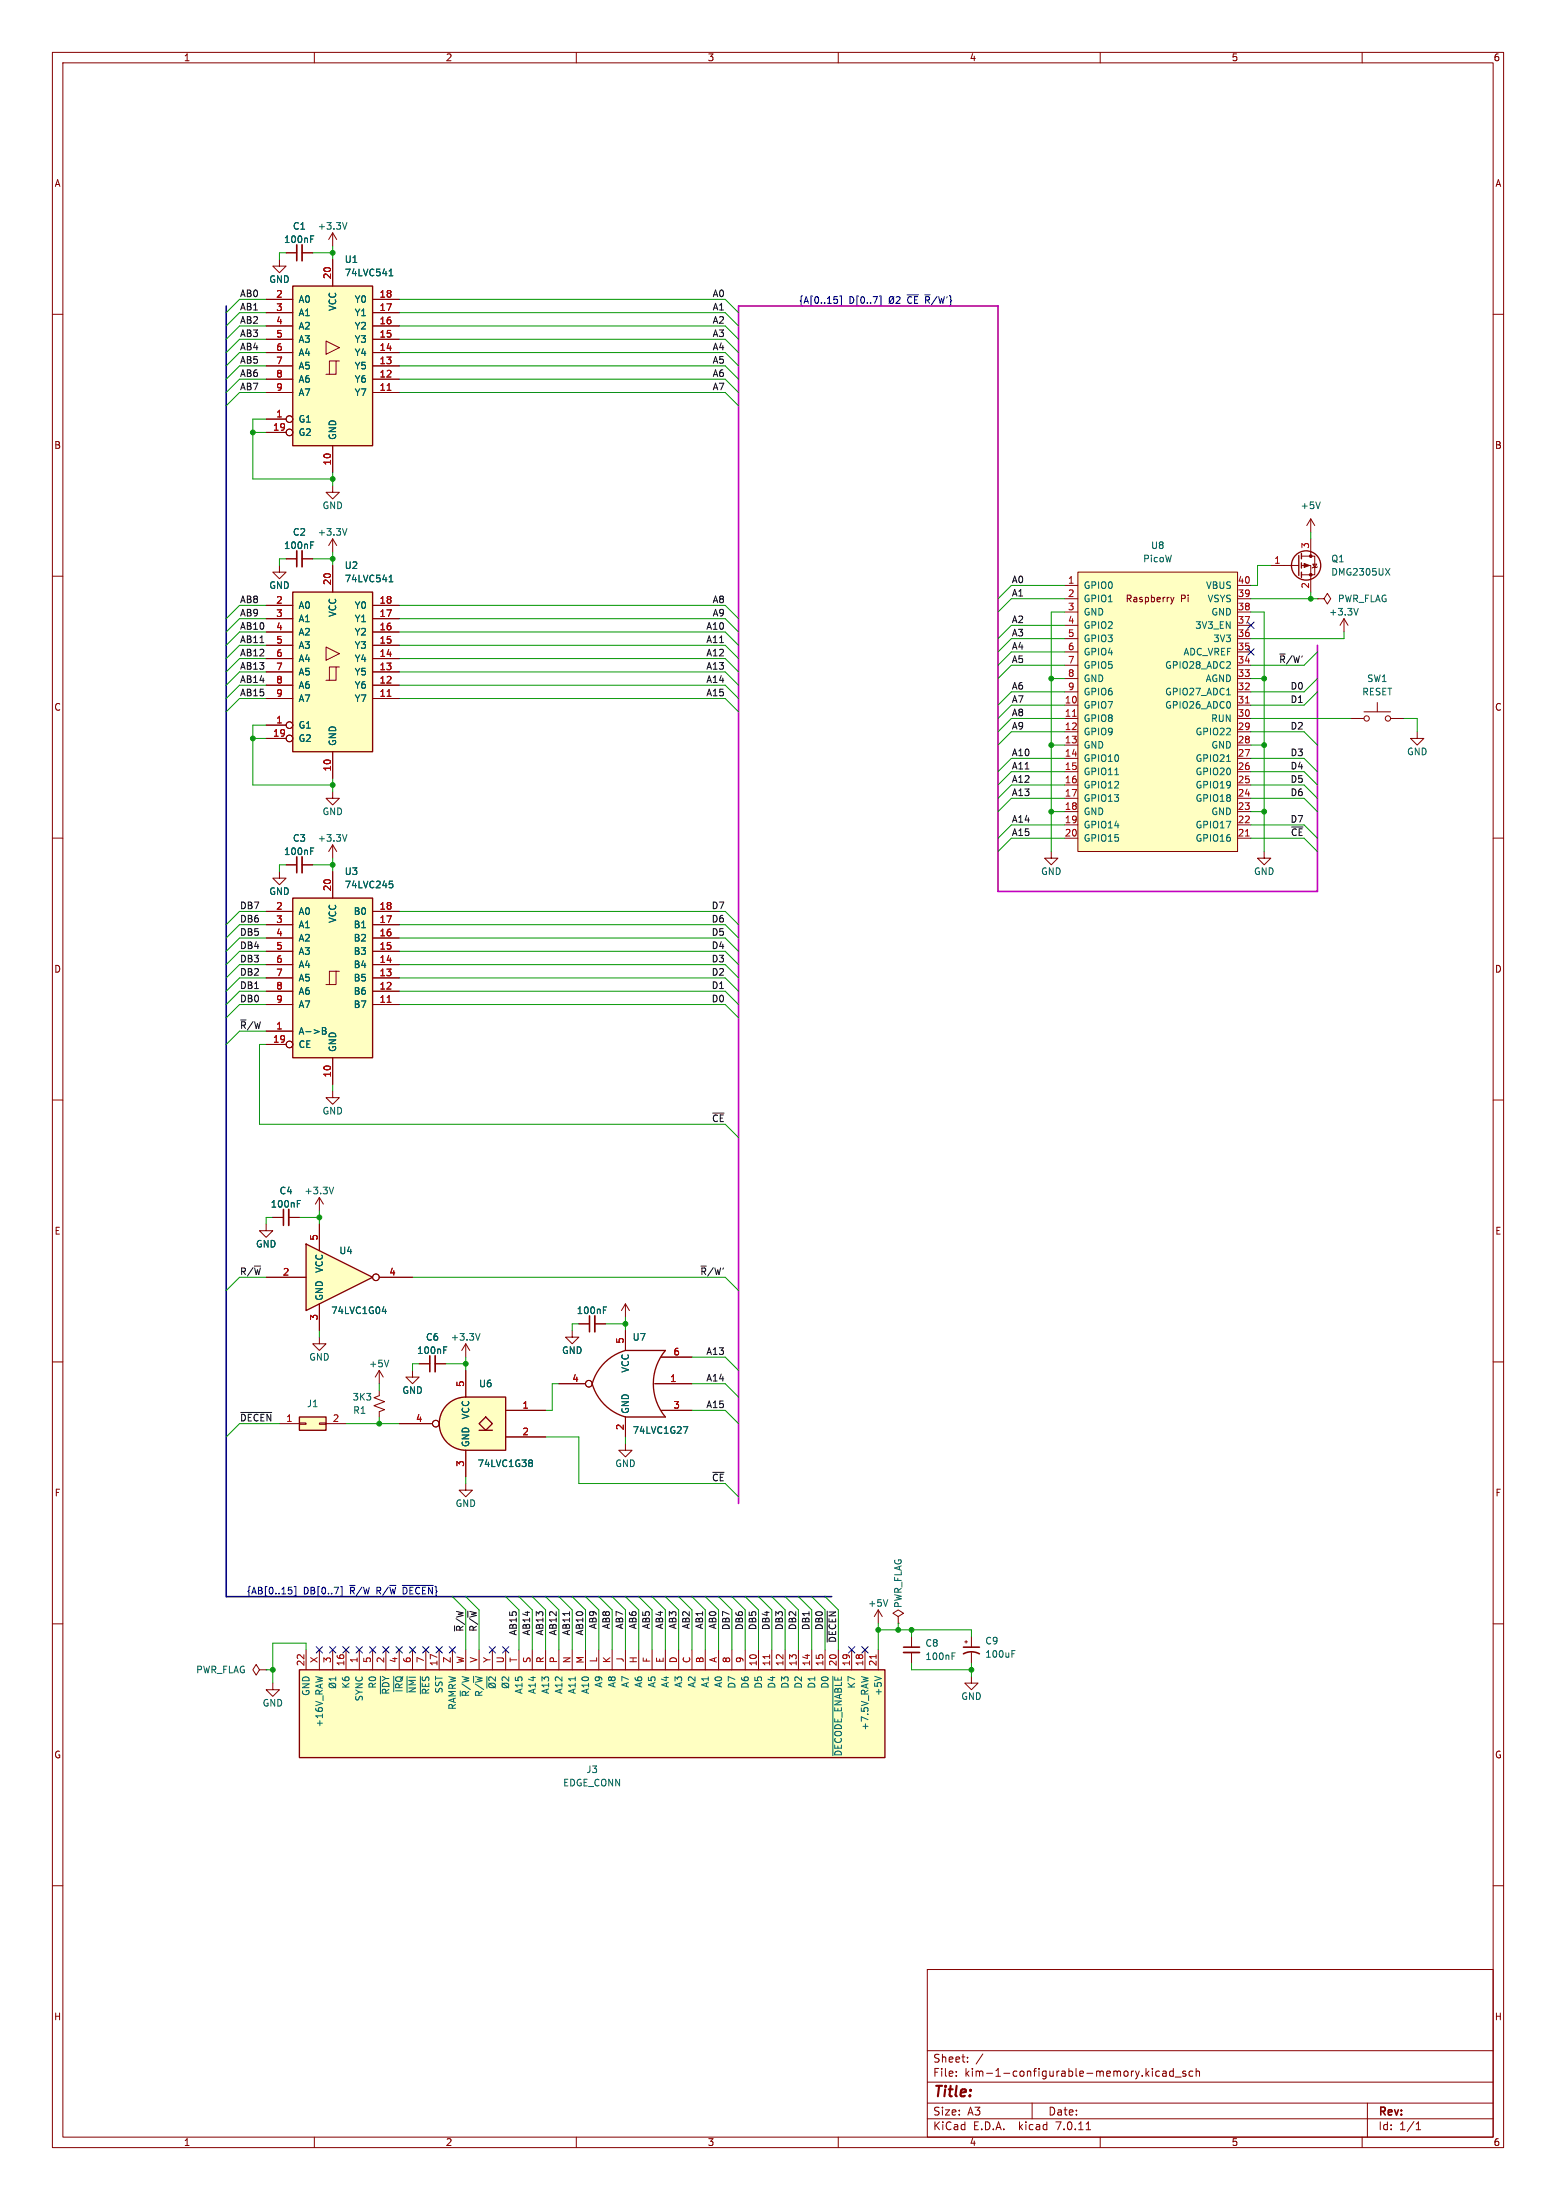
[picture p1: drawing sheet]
<svg xmlns="http://www.w3.org/2000/svg" width="297mm" height="420mm" viewBox="0 0 297 420" stroke-linecap="round" stroke-linejoin="round" font-family="sans-serif">
<g fill="none" stroke="#840000" stroke-width=".19">
<path d="M10 10h277v400h-277zM12 12h273v396h-273zM60 10v2M110 10v2M160 10v2M210 10v2M260 10v2M10 60h2M285 60h2M10 110h2M251.5 114.3h1.2l.7-1 .6 1-.6 1-.7-1M251.5 114.3h.1"/>
<path d="M285 110h2M10 160h2M285 160h2M10 210h2M285 210h2M10 260h2M285 260h2M10 310h2M49.5 318.8l-.6-1-.6 1 .6 1 .6-1h1.3M50.8 318.8h.1M285 310h2M52.1 321.3v1.3h1.2l-1.2 1.3-1.3-1.3h1.3"/>
<path d="M10 360h2M177 376h108v32h-108zM285 360h2M177 397.5h108M177 391.5h108M182.5 396.2v.2M182.5 395.4v.2M184.7 393.5v.2M184.7 392.7v.2M187.6 392.1l-1.3 1.9M220 394.9v.1M221.3 395.4h-.4l-.3 .3 .1 .6h.6"/>
<path d="M222 395.4h.5l.1 1M222.6 395.7l-.5 .1a.29 .29 0 0 0-.2 .3 .29 .29 0 0 0 .2 .3l.5-.1M224 395.4h-.5l-.3 .3 .2 .6h.6M224 394.9v1.5M224.3 396.5h1.2M226.3 395.4h-.3l-.3 .2 .1 .2 .5 .1v.4h-.6M227.7 395.4h-.5l-.2 .3 .1 .6h.6M228.3 395.5l.2-.1h.4l.1 1M228.3 394.9v1.5M60 408v2M110 408v2M160 408v2"/>
<path d="M177 404.5h108M177 401.5h108M197 401.5v3M207.3 406.6h.9M210 408v2M260 408v2M261 401.5v6.5M270.3 406.6h.9M270.3 405.5l.4-.4v1.5"/>
</g>
<path d="M58.4 237.5l12.7 6.3-12.7 6.4z" fill="#ffffc2"/>
<g fill="none" stroke="#840000" stroke-width=".25">
<path d="M55.9 113h15.2v30.5h-15.2zM247.9 106v3.9M248.4 105.7v1M248.4 107.4v1.1M248.4 109.2v1M58.4 237.5l12.7 6.3-12.7 6.4zM115.5 260.1l1.9-1.5 2-.8h7.6a9.9 9.9 0 0 0 0 12.7h-7.6a9.2 9.2 0 0 1-6.4-6.3l1-2.3z"/>
<circle cx="249.3" cy="107.9" r="2.79"/>
</g>
<g fill="none" stroke="#840000" stroke-width=".19">
<path d="M50.8 118.1h5.1M50.8 115.6h5.1M63.5 108v5M71.1 118.1h5.1M71.1 115.6h5.1M203.2 111.8h2.5M203.2 114.3h2.5M203.2 116.8h2.5M203.2 119.4h2.5M205.7 109.2h30.5v53.4h-30.5zM223.5 114l.3 .9M223.8 114.9l-.3 .4"/>
<path d="M224.1 114l-.3 .9M236.2 111.8h2.6M236.2 114.3h2.6M236.2 116.8h2.6M236.2 119.4h2.6M242.6 108h5.3M248.4 108h1.8v5M248.4 106.2h2.6v3.5h-2.6M250.2 102.9v3.3M250.6 107.7h.7l-.3 .6zM251.5 108.2l-1.1 .3M256.5 118.1l-.7 1.3"/>
<path d="M256.5 118.1v2.6M256.5 118.1l.8 1.3M50.8 138.4h3.8M50.8 133.4h5.1M50.8 130.8h5.1M50.8 128.3h5.1M50.8 125.7h5.1M50.8 123.2h5.1M50.8 120.7h5.1M62.2 123.5l2.6 1.3-2.6 1.3zM64.1 127.3h-1.2v2.6M64.8 127.3h-.7v2.6h-1.9"/>
<path d="M71.1 133.4h5.1M71.1 130.8h5.1M71.1 128.3h5.1M71.1 125.7h5.1M71.1 123.2h5.1M71.1 120.7h5.1M203.2 137.2h2.5M203.2 134.6h2.5M203.2 139.7h2.5M203.2 132.1h2.5M203.2 129.5h2.5M203.2 127h2.5"/>
<path d="M203.2 124.5h2.5M203.2 121.9h2.5M236.2 137.2h2.6M236.2 134.6h2.6M236.2 139.7h2.6M236.2 132.1h2.6M236.2 129.5h2.6M236.2 127h2.6M236.2 124.5h2.6M236.2 121.9h2.6M257.8 137.2h2.5M260.3 135.9h5.1"/>
<path d="M262.9 134.1v1.8M265.4 137.2h2.6M270.5 139.7v1.3h1.3l-1.3 1.2-1.3-1.2h1.3M50.8 141h3.8M63.5 143.5v5.1M203.2 142.2h2.5M203.2 144.8h2.5M203.2 147.3h2.5M203.2 149.9h2.5M203.2 152.4h2.5M203.2 154.9h2.5M203.2 157.5h2.5"/>
<path d="M236.2 142.2h2.6M236.2 144.8h2.6M236.2 147.3h2.6M236.2 149.9h2.6M236.2 152.4h2.6M236.2 154.9h2.6M236.2 157.5h2.6M200.7 162.6v1.2h1.2l-1.2 1.3-1.3-1.3h1.3M203.2 160h2.5M236.2 160h2.6M241.3 162.6v1.2h1.3l-1.3 1.3-1.3-1.3h1.3M63.5 208.3v1.3h1.3l-1.3 1.2-1.3-1.2h1.3"/>
<path d="M50.8 233.7v1.3h1.3l-1.3 1.2-1.3-1.2h1.3M52.1 232.4h2M55.1 232.4h2M61 228.6v2.5M61 233.7v5.1M61 228.6l-.8 1.3M61 228.6l.7 1.3M50.8 243.8h7.6M61 248.9v5.1M72.4 243.8h6.3M88.9 256.5l-.8 1.3M88.9 256.5v2.6"/>
<path d="M88.9 256.5l.8 1.3M109.2 254v1.3h1.3l-1.3 1.2-1.3-1.2h1.3M110.5 252.7h2M113.5 252.7h2.1M119.4 248.9l-.8 1.3M119.4 248.9v2.6M119.4 254v3.8M119.4 248.9l.7 1.3M126.2 259.1h5.9M80 260.4h2M83.1 260.4h2M106.7 264.2h5.1"/>
<path d="M119.4 270.5v3.8M125 264.2h7.1M126.2 269.2h5.9M167.6 307.3l-.7 1.3M167.6 307.3v2.6M167.6 307.3l.8 1.3M171.4 308.6l1.1-.6-1.1-.7-1 .7 1 .6v1.3M171.4 309.9h.1M174 312.4v2.1M174 315.5v2"/>
<circle cx="55.2" cy="138.4" r=".63"/>
<circle cx="260.9" cy="137.2" r=".51"/>
<circle cx="264.9" cy="137.2" r=".51"/>
<circle cx="55.2" cy="141" r=".63"/>
<circle cx="71.8" cy="243.8" r=".63"/>
<circle cx="112.4" cy="264.2" r=".63"/>
</g>
<g fill="none" stroke="#006464" stroke-width=".19">
<path d="M74.3 111.1h.7M74.3 110.2l.3-.4v1.3M259.3 116.1l-.5 1.3M264.5 108.5l.8 1.3M265.3 108.5l-.8 1.3M234.1 132.7h.8M212.8 147.9h.7M234.1 145.4h.8M56.8 229.8h.4M56.8 229.2h.6M63.7 226.6l-.4 1.3M73 250.3h.8"/>
<path d="M73.6 249.9v.9M84.7 257.7h.4M84.7 257.1h.6M91.6 254.6l-.4 1.2M115.2 250.1h.4M115.2 249.5h.6M130.4 272.4h.9l-.6 1.2M169.5 305.4l-.5 1.2M181.7 316.2h.4M181.7 315.5h.6"/>
</g>
<g fill="#840000" stroke="#840000" stroke-width=".19">
<path d="M248.9 107.6l1 .4-1 .3z"/>
<circle cx="250.2" cy="109.7" r=".25"/>
<circle cx="250.2" cy="106.2" r=".25"/>
</g>
<path d="M55.1 230.9v3M83.1 258.8v3.1M113.5 251.2v3.1M172.5 315.5h3" fill="none" stroke="#840000" stroke-width=".33"/>
<path d="M54.1 230.9v3M82 258.8v3.1M112.5 251.2v3.1M172.5 314.5h3" fill="none" stroke="#840000" stroke-width=".3"/>
<g fill="#ffffc2" stroke="#ffffc2" stroke-width=".19">
<path d="M205.7 109.2h30.5v53.4h-30.5z"/>
<path d="M55.9 113h15.2v30.5h-15.2z"/>
<path d="M85.3 268.2a5.1 5.1 0 0 1 3.6-1.5v10.2a5.1 5.1 0 0 1-4.7-3.2 5.1 5.1 0 0 1 1.1-5.5z"/>
</g>
<path d="M73.9 132.9h.7M204.7 136.7h.7M237.7 134.2h.8M237.7 159.6h.8" fill="none" stroke="#a90000" stroke-width=".19"/>
<path d="M119.4 257.8h7.6M91.4 273.1h2.6M119.4 270.5h7.6" fill="none" stroke="#ffffc2" stroke-width=".19"/>
<g fill="#ffffc2">
<path d="M88.9 266.7h7.6v10.2h-7.6z"/>
<path d="M92.7 270.5l1.3 1.3-1.3 1.3-1.3-1.3z"/>
</g>
<path d="M55.9 54.6h15.2v30.5h-15.2zM55.9 171.5h15.2v30.4h-15.2zM57.1 270.5h5.1v2.6h-5.1zM85.3 268.2a5.1 5.1 0 0 1 3.6-1.5h7.6v10.2h-7.6a5.1 5.1 0 0 1-4.7-3.2 5.1 5.1 0 0 1 1.1-5.5zM91.4 273.1h2.6M92.7 270.5l1.3 1.3-1.3 1.3-1.3-1.3zM57.1 318.8h111.8v16.7h-111.8z" fill="none" stroke="#840000" stroke-width=".25"/>
<g fill="none" stroke="#840000" stroke-width=".19">
<path d="M50.8 59.7h5.1M50.8 57.2h5.1M53.3 49.5v1.3h1.3l-1.3 1.3-1.2-1.3h1.2M54.6 48.3h2M57.7 48.3h2M63.5 44.5v2.5M63.5 49.5v5.1M63.5 44.5l-.8 1.2M63.5 44.5l.8 1.2M71.1 59.7h5.1M71.1 57.2h5.1M50.8 74.9h5.1"/>
<path d="M50.8 72.4h5.1M50.8 69.9h5.1M50.8 67.3h5.1M50.8 64.8h5.1M50.8 62.2h5.1M62.2 65.1l2.6 1.3-2.6 1.2zM64.1 68.9h-1.2v2.6M64.8 68.9h-.7v2.6h-1.9M71.1 74.9h5.1M71.1 72.4h5.1M71.1 69.9h5.1M71.1 67.3h5.1"/>
<path d="M71.1 64.8h5.1M71.1 62.2h5.1M50.8 80h3.8M50.8 82.6h3.8M63.5 92.7v1.3h1.3l-1.3 1.3-1.3-1.3h1.3M63.5 85.1v5.1M250.2 99.1l-.8 1.2M250.2 99.1v2.5M250.2 99.1l.8 1.2M50.8 118.1h5.1M50.8 115.6h5.1M53.3 108v1.2h1.3l-1.3 1.3-1.2-1.3h1.2"/>
<path d="M54.6 106.7h2M57.7 106.7h2M63.5 102.9l-.8 1.2M63.5 102.9v2.5M63.5 108v5M63.5 102.9l.8 1.2M71.1 118.1h5.1M71.1 115.6h5.1M50.8 138.4h3.8M50.8 133.4h5.1M50.8 130.8h5.1M50.8 128.3h5.1"/>
<path d="M50.8 125.7h5.1M50.8 123.2h5.1M50.8 120.7h5.1M71.1 133.4h5.1M71.1 130.8h5.1M71.1 128.3h5.1M71.1 125.7h5.1M71.1 123.2h5.1M71.1 120.7h5.1M50.8 141h3.8M63.5 151.1v1.3h1.3l-1.3 1.3-1.3-1.3h1.3M63.5 143.5v5.1"/>
<path d="M50.8 179.1h5.1M50.8 176.5h5.1M50.8 174h5.1M53.3 166.4v1.2h1.3l-1.3 1.3-1.2-1.3h1.2M54.6 165.1h2M57.7 165.1h2M63.5 161.3v2.5M63.5 166.4v5.1M63.5 161.3l-.8 1.3M63.5 161.3l.8 1.3M71.1 179.1h5.1M71.1 176.5h5.1"/>
<path d="M71.1 174h5.1M50.8 196.9h5.1M50.8 191.8h5.1M50.8 189.2h5.1M50.8 186.7h5.1M50.8 184.2h5.1M50.8 181.6h5.1M50.8 199.4h3.8M64.1 185.4h-1.2v2.6M64.8 185.4h-.7v2.6h-1.9M71.1 191.8h5.1M71.1 189.2h5.1"/>
<path d="M71.1 186.7h5.1M71.1 184.2h5.1M71.1 181.6h5.1M63.5 201.9v5.1M52.1 232.4h2M55.1 232.4h2M61 233.7v5.1M50.8 243.8h7.6M61 255.3v1.2h1.2l-1.2 1.3-1.3-1.3h1.3M61 248.9v5.1M72.4 243.8h6.3M110.5 252.7h2"/>
<path d="M113.5 252.7h2.1M119.4 254v3.8M126.2 259.1h5.9M53.3 271.8h3.8M57.1 271.7h1.3v.2h-1.3zM61 271.7h1.2v.2h-1.2zM62.2 271.8h3.8M72.4 265.4v1l-1 .4 2 .8-2 .8 2 .7-1 .4v1M72.4 261.6l-.8 1.3M72.4 261.6v2.6M72.4 261.6l.8 1.3M76.2 271.8h6.3"/>
<path d="M78.7 261.6v1.3h1.3l-1.3 1.3-1.2-1.3h1.2M80 260.4h2M83.1 260.4h2M88.9 261.6v5.1M88.9 276.9v5M96.5 269.2h7.6M96.5 274.3h7.6M106.7 264.2h5.1M119.4 275.6v1.3h1.2l-1.2 1.2-1.3-1.2h1.3M119.4 270.5v3.8M125 264.2h7.1M126.2 269.2h5.9"/>
<path d="M88.9 283.2v1.3h1.3l-1.3 1.3-1.3-1.3h1.3M58.4 315v3.8M61 315v3.8M63.5 315v3.8M66 315v3.8M68.6 315v3.8M71.1 315v3.8M73.7 315v3.8M76.2 315v3.8M78.7 315v3.8M81.3 315v3.8M83.8 315v3.8"/>
<path d="M86.4 315v3.8M88.9 315v3.8M91.4 315v3.8M94 315v3.8M96.5 315v3.8M99.1 315v3.8M101.6 315v3.8M104.1 315v3.8M106.7 315v3.8M109.2 315v3.8M111.8 315v3.8M114.3 315v3.8"/>
<path d="M116.8 315v3.8M119.4 315v3.8M121.9 315v3.8M124.5 315v3.8M127 315v3.8M129.5 315v3.8M132.1 315v3.8M134.6 315v3.8M137.2 315v3.8M139.7 315v3.8M142.2 315v3.8M144.8 315v3.8"/>
<path d="M147.3 315v3.8M149.9 315v3.8M152.4 315v3.8M154.9 315v3.8M157.5 315v3.8M160 315v3.8M162.6 315v3.8M165.1 315v3.8M167.6 315v3.8M184.1 313.4h.6M184.4 313.2v.5M185.4 312.4v2.1"/>
<path d="M185.4 315.5v2M185.4 320v1.3h1.3l-1.3 1.3-1.3-1.3h1.3"/>
<circle cx="55.2" cy="80" r=".63"/>
<circle cx="55.2" cy="82.5" r=".63"/>
<circle cx="55.2" cy="138.4" r=".63"/>
<circle cx="55.2" cy="141" r=".63"/>
<circle cx="55.2" cy="199.4" r=".63"/>
<circle cx="71.8" cy="243.8" r=".63"/>
<circle cx="83.2" cy="271.8" r=".63"/>
<circle cx="112.4" cy="264.2" r=".63"/>
</g>
<g fill="none" stroke="#006464" stroke-width=".19">
<path d="M59.3 45.6h.4M59.3 45h.6M66.2 42.5l-.4 1.3M74.3 52.6h.7M74.3 51.7l.3-.3v1.2M252 95.8l-.4 1.3M59.3 104.1h.4M59.3 103.4h.6M66.2 100.9l-.4 1.3M74.3 110.2l.3-.4v1.3M74.3 111.1h.7M66.2 159.3l-.4 1.3"/>
<path d="M59.3 162.5h.4M59.3 161.9h.6M74.3 168.2h.6M74.5 168.7h.3l.2 .2-.1 .5-.4 .1M61.5 196.2h.5l.2 .2-.2 .4 .2 .1 .1 .3-.3 .2h-.5zM61.5 196.8h.5M56.8 229.8h.4M56.8 229.2h.6M73 250.3h.8M73.6 249.9v.9M74.2 259.7l-.4 1.2M84.7 257.7h.4"/>
<path d="M84.7 257.1h.6M115.2 250.1h.4M115.2 249.5h.6M101.1 278.7h.3l.2 .3-.2 .3M101.1 279.3h.3M101.4 279.3l.2 .2v.2l-.1 .2-.4 .1M130.4 272.4h.9l-.6 1.2M193.2 315.7h.4M193.2 315.1h.6M62.8 321.3l1.3 .9M63 321.4a.85 .85 0 0 1 1.1 .2 .43 .43 0 0 1-.4 .6h-.5a.43 .43 0 0 1-.4-.3 .43 .43 0 0 1 .2-.5zM64.1 320.1v.8"/>
<path d="M64.1 320.5h-1.3l.4 .4M72.6 320v3.4M75.2 320v3M77.7 320v3.1M80.2 320v3.4M93.3 321.3l1.3 .9M93.4 321.5a.81 .81 0 0 1 1.2 .1 .43 .43 0 0 1-.5 .6h-.4a.42 .42 0 0 1-.4-.2 .42 .42 0 0 1 .1-.5zM94.6 320.1v.8l-.9-.8-.4 .3 .1 .5M95.8 321.3l1.3 .9M95.9 321.5a.81 .81 0 0 1 1.2 .1 .43 .43 0 0 1-.4 .6h-.4a.42 .42 0 0 1-.4-.2 .42 .42 0 0 1 0-.5zM97.1 320.1v.8l-.9-.8-.4 .3 .2 .5M159 320v15.2"/>
<path d="M164.4 320.1l1.3 .3M166.9 320l1.3 .4"/>
</g>
<g fill="#ffffc2" stroke="#ffffc2" stroke-width=".19">
<path d="M55.9 171.5h15.2v30.4h-15.2z"/>
<path d="M57.1 318.8h111.8v16.7h-111.8z"/>
<path d="M55.9 54.6h15.2v30.5h-15.2z"/>
<path d="M57.1 270.5h5.1v2.6h-5.1z"/>
</g>
<path d="M73.9 74.5h.7M73.9 132.9h.7M73.9 191.4h.7M146.9 315.9v.7M167.2 315.9v.7" fill="none" stroke="#a90000" stroke-width=".19"/>
<path d="M57.7 46.7v3.1M57.7 105.2v3M57.7 163.6v3" fill="none" stroke="#840000" stroke-width=".33"/>
<path d="M56.6 46.7v3.1M56.6 105.2v3M56.6 163.6v3M183.9 315.7a3.2 3.2 0 0 1 3 0M183.9 314.5h3" fill="none" stroke="#840000" stroke-width=".3"/>
<g fill="none" stroke="#000084" stroke-width=".19">
<path d="M159.2 56.6h.6M159.3 57.1h.3l.3 .3-.1 .4-.5 .1M160.3 56.5h.3v1.8h-.3M167.9 56.5h.3v1.8h-.3M169.9 56.7l.1-.1a.43 .43 0 0 1 .6 .5v.4a.42 .42 0 0 1-.4 .4 .42 .42 0 0 1-.5-.4zM170.6 56.6l-.9 1.3M171.1 56.8l.5-.2 .2 .4-.8 .9h.8M238.2 118.8l1.2 1.2M239.4 118.8l-1.2 1.2M238.2 123.9l1.2 1.2M239.4 123.9l-1.2 1.2M55.1 303h.6"/>
<path d="M55.2 303.5h.3l.2 .2-.1 .5-.4 .1M56.2 302.9h.3v1.8h-.3M60.4 314.4l1.2 1.2M61.6 314.4l-1.2 1.2M62.9 314.4l1.2 1.2M64.1 314.4l-1.2 1.2M65 302.9h.3v1.8h-.3M65.4 314.4l1.2 1.2M66.6 314.4l-1.2 1.2M68 314.4l1.2 1.2M69.2 314.4l-1.2 1.2M70.5 314.4l1.2 1.2"/>
<path d="M71.7 314.4l-1.2 1.2M73.1 314.4l1.2 1.2M74.3 314.4l-1.2 1.2M75.6 314.4l1.2 1.2M76.8 302.7h5.9M76.8 314.4l-1.2 1.2M78.1 314.4l1.2 1.2M79.3 314.4l-1.2 1.2M80.7 314.4l1.2 1.2M81.9 314.4l-1.2 1.2M83.2 314.4l1.2 1.2M84.4 314.4l-1.2 1.2"/>
<path d="M85.8 314.4l1.2 1.2M87 314.4l-1.2 1.2M93.4 314.4l1.2 1.2M94.6 314.4l-1.2 1.2M95.9 314.4l1.2 1.2M97.1 314.4l-1.2 1.2M162 314.4l1.2 1.2M163.2 314.4l-1.2 1.2M164.5 314.4l1.2 1.2M165.7 314.4l-1.2 1.2"/>
</g>
<path d="M49.6 122.7h.8M45.9 269.6h6M108.7 307.7v.7M157.9 307.6v5.9" fill="none" stroke="#0f0f0f" stroke-width=".19"/>
<path d="M43.2 58.4v246.4h115.5" fill="none" stroke="#000084" stroke-width=".3"/>
<path d="M251.5 123.2v47h-61v-111.8h-49.5v228.6" fill="none" stroke="#c200c2" stroke-width=".3"/>
<g fill="none" stroke="#009600" stroke-width=".19">
<path d="M50.8 59.7h-5.1l-2.5 2.5M50.8 57.2h-5.1l-2.5 2.5M54.6 48.3h-1.3v1.2M59.7 48.3h3.8M63.5 47v2.5M76.2 59.7h62.2l2.6 2.5M76.2 57.2h62.2l2.6 2.5M50.8 64.8h-5.1l-2.5 2.5M50.8 72.4h-5.1l-2.5 2.5M50.8 69.9h-5.1l-2.5 2.5M50.8 67.3h-5.1l-2.5 2.6M50.8 74.9h-5.1l-2.5 2.6"/>
<path d="M50.8 62.2h-5.1l-2.5 2.6M76.2 64.8h62.2l2.6 2.5M76.2 72.4h62.2l2.6 2.5M76.2 69.9h62.2l2.6 2.5M76.2 67.3h62.2l2.6 2.6M76.2 74.9h62.2l2.6 2.6M76.2 62.2h62.2l2.6 2.6M48.3 82.6h2.5M50.8 80h-2.5v11.4h15.2M63.5 90.2v2.5M50.8 118.1h-5.1l-2.5 2.6M50.8 115.6h-5.1l-2.5 2.5"/>
<path d="M54.6 106.7h-1.3v1.3M59.7 106.7h3.8M63.5 105.4v2.6M76.2 118.1h62.2l2.6 2.6M76.2 115.6h62.2l2.6 2.5M203.2 116.8h-2.5v45.8M203.2 119.4h-10.2l-2.5 2.5M203.2 111.8h-10.2l-2.5 2.5M203.2 114.3h-10.2l-2.5 2.5M238.8 116.8h2.5v45.8M238.8 114.3h12.7M242.6 108h-2.6v3.8h-1.2"/>
<path d="M250.2 101.6v1.3M250.2 113v1.3M50.8 138.4h-2.5v11.5h15.2M50.8 120.7h-5.1l-2.5 2.5M50.8 123.2h-5.1l-2.5 2.5M50.8 125.7h-5.1l-2.5 2.6M50.8 130.8h-5.1l-2.5 2.6M50.8 133.4h-5.1l-2.5 2.5M50.8 128.3h-5.1l-2.5 2.5M76.2 120.7h62.2l2.6 2.5M76.2 123.2h62.2l2.6 2.5M76.2 125.7h62.2l2.6 2.6"/>
<path d="M76.2 130.8h62.2l2.6 2.6M76.2 133.4h62.2l2.6 2.5M76.2 128.3h62.2l2.6 2.5M200.7 129.5h2.5M203.2 132.1h-10.2l-2.5 2.5M203.2 139.7h-10.2l-2.5 2.5M203.2 134.6h-10.2l-2.5 2.6M203.2 137.2h-10.2l-2.5 2.5M203.2 121.9h-10.2l-2.5 2.6M203.2 127h-10.2l-2.5 2.5M203.2 124.5h-10.2l-2.5 2.5M238.8 139.7h10.1l2.6 2.5"/>
<path d="M238.8 137.2h19M238.8 129.5h2.5M251.5 129.5l-2.6 2.6h-10.1M251.5 132.1l-2.6 2.5h-10.1M251.5 124.5l-2.6 2.5h-10.1M256.5 120.7v1.2h-17.7M268 137.2h2.5v2.5M48.3 141h2.5M63.5 148.6v2.5M200.7 142.2h2.5M200.7 154.9h2.5M203.2 152.4h-10.2l-2.5 2.5"/>
<path d="M203.2 144.8h-10.2l-2.5 2.5M203.2 157.5h-10.2l-2.5 2.5M203.2 149.9h-10.2l-2.5 2.5M203.2 147.3h-10.2l-2.5 2.6M238.8 142.2h2.5M238.8 152.4h10.1l2.6 2.5M238.8 144.8h10.1l2.6 2.5M238.8 157.5h10.1l2.6 2.5M238.8 149.9h10.1l2.6 2.5M238.8 147.3h10.1l2.6 2.6M238.8 154.9h2.5M50.8 174h-5.1l-2.5 2.5"/>
<path d="M50.8 179.1h-5.1l-2.5 2.5M50.8 176.5h-5.1l-2.5 2.6M54.6 165.1h-1.3v1.3M59.7 165.1h3.8M63.5 163.8v2.6M76.2 174h62.2l2.6 2.5M76.2 179.1h62.2l2.6 2.5M76.2 176.5h62.2l2.6 2.6M203.2 160h-10.2l-2.5 2.6M238.8 160h10.1l2.6 2.6M50.8 189.2h-5.1l-2.5 2.6M50.8 191.8h-5.1l-2.5 2.5"/>
<path d="M50.8 186.7h-5.1l-2.5 2.5M50.8 199.4h-1.3v15.2h88.9l2.6 2.6M50.8 184.2h-5.1l-2.5 2.5M50.8 181.6h-5.1l-2.5 2.6M50.8 196.9h-5.1l-2.5 2.5M76.2 189.2h62.2l2.6 2.6M76.2 191.8h62.2l2.6 2.5M76.2 186.7h62.2l2.6 2.5M76.2 184.2h62.2l2.6 2.5M76.2 181.6h62.2l2.6 2.6M63.5 207v1.3M52.1 232.4h-1.3v1.3"/>
<path d="M57.1 232.4h3.9M61 231.1v2.6M50.8 243.8h-5.1l-2.5 2.6M61 254v1.3M78.7 243.8h59.7l2.6 2.6M88.9 259.1v2.5M110.5 252.7h-1.3v1.3M115.6 252.7h3.8M119.4 251.5v2.5M132.1 259.1h6.3l2.6 2.5M53.3 271.8h-7.6l-2.5 2.5M66 271.8h10.2"/>
<path d="M72.4 264.2v1.2M72.4 270.5v1.3M80 260.4h-1.3v1.2M85.1 260.4h3.8M104.1 274.3h6.4v8.9h27.9l2.6 2.6M106.7 264.2h-1.3v5h-1.3M119.4 274.3v1.3M132.1 264.2h6.3l2.6 2.5M132.1 269.2h6.3l2.6 2.6M88.9 281.9v1.3M50.8 318.8h1.3M58.4 315v-1.3h-6.3v7.6"/>
<path d="M86.4 304.8l2.5 2.5v7.7M88.9 304.8l2.5 2.5v7.7M96.5 304.8l2.6 2.5v7.7M99.1 304.8l2.5 2.5v7.7M101.6 304.8l2.5 2.5v7.7M104.1 304.8l2.6 2.5v7.7M106.7 304.8l2.5 2.5v7.7M109.2 304.8l2.6 2.5v7.7M111.8 304.8l2.5 2.5v7.7M114.3 304.8l2.5 2.5v7.7M116.8 304.8l2.6 2.5v7.7M119.4 304.8l2.5 2.5v7.7"/>
<path d="M121.9 304.8l2.6 2.5v7.7M124.5 304.8l2.5 2.5v7.7M127 304.8l2.5 2.5v7.7M129.5 304.8l2.6 2.5v7.7M132.1 304.8l2.5 2.5v7.7M134.6 304.8l2.6 2.5v7.7M137.2 304.8l2.5 2.5v7.7M139.7 304.8l2.5 2.5v7.7M142.2 304.8l2.6 2.5v7.7M144.8 304.8l2.5 2.5v7.7M147.3 304.8l2.6 2.5v7.7M149.9 304.8l2.5 2.5v7.7"/>
<path d="M152.4 304.8l2.5 2.5v7.7M154.9 304.8l2.6 2.5v7.7M157.5 304.8l2.5 2.5v7.7M167.6 311.2h17.8v1.2M167.6 309.9v5.1M171.4 309.9v1.3M174 317.5v1.3h11.4M174 311.2v1.2M185.4 317.5v2.5"/>
</g>
<g fill="#009600" stroke="#009600" stroke-width=".19">
<circle cx="52.1" cy="318.8" r=".46"/>
<circle cx="72.4" cy="271.8" r=".46"/>
<circle cx="174" cy="311.2" r=".46"/>
<circle cx="171.4" cy="311.2" r=".46"/>
<circle cx="167.6" cy="311.2" r=".46"/>
<circle cx="185.4" cy="318.8" r=".46"/>
<circle cx="88.9" cy="260.4" r=".46"/>
<circle cx="61" cy="232.4" r=".46"/>
<circle cx="63.5" cy="149.9" r=".46"/>
<circle cx="63.5" cy="165.1" r=".46"/>
<circle cx="48.3" cy="141" r=".46"/>
<circle cx="119.4" cy="252.7" r=".46"/>
<circle cx="241.3" cy="154.9" r=".46"/>
<circle cx="200.7" cy="129.5" r=".46"/>
<circle cx="200.7" cy="142.2" r=".46"/>
<circle cx="200.7" cy="154.9" r=".46"/>
<circle cx="241.3" cy="142.2" r=".46"/>
<circle cx="241.3" cy="129.5" r=".46"/>
<circle cx="250.2" cy="114.3" r=".46"/>
<circle cx="63.5" cy="48.3" r=".46"/>
<circle cx="48.3" cy="82.6" r=".46"/>
<circle cx="63.5" cy="106.7" r=".46"/>
<circle cx="63.5" cy="91.4" r=".46"/>
</g>
<text font-size="2.8" fill="#840000" x="178" y="400.9">Title:</text>
<g font-size="2.1" fill="#840000">
<text x="178" y="394">Sheet:</text>
<text x="178" y="396.7">File:</text>
<text x="184.1" y="396.7">kim-1-configurable-memory.kicad_sch</text>
<text x="178" y="406.9">KiCad</text>
<text x="178" y="404.1">Size:</text>
<text x="184.7" y="404.1">A3</text>
<text x="185.7" y="406.9">E.D.A.</text>
<text x="194.6" y="406.9">kicad</text>
<text x="200" y="404.1">Date:</text>
<text x="201.8" y="406.9">7.0.11</text>
<text x="263" y="404.3">Rev:</text>
<text x="263" y="406.9">Id:</text>
<text x="267.1" y="406.9">1/1</text>
</g>
<g font-size="1.8" fill="#840000">
<text x="35" y="11.9">1</text>
<text x="85" y="11.9">2</text>
<text x="135" y="11.9">3</text>
<text x="185" y="11.9">4</text>
<text x="235" y="11.9">5</text>
<text x="285" y="11.9">6</text>
<text x="10.3" y="35.9">A</text>
<text x="285.3" y="35.9">A</text>
<text x="10.3" y="85.9">B</text>
<text x="285.3" y="85.9">B</text>
<text x="214.8" y="115.2">Raspberry</text>
<text x="225.3" y="115.2">Pi</text>
<text x="10.3" y="135.9">C</text>
<text x="285.3" y="135.9">C</text>
<text x="10.3" y="185.9">D</text>
<text x="285.3" y="185.9">D</text>
<text x="10.3" y="235.9">E</text>
<text x="285.3" y="235.9">E</text>
<text x="10.3" y="285.9">F</text>
<text x="285.3" y="285.9">F</text>
<text x="10.3" y="335.9">G</text>
<text x="285.3" y="335.9">G</text>
<text x="10.2" y="385.9">H</text>
<text x="285.2" y="385.9">H</text>
<text x="35" y="409.9">1</text>
<text x="85" y="409.9">2</text>
<text x="135" y="409.9">3</text>
<text x="185" y="409.9">4</text>
<text x="235" y="409.9">5</text>
<text x="285" y="409.9">6</text>
</g>
<g font-size="1.8" fill="#006464">
<text x="54.1" y="46.6">100nF</text>
<text x="55.8" y="44">C1</text>
<text x="60.6" y="44">+3.3V</text>
<text x="65.7" y="50.4">U1</text>
<text x="65.7" y="52.9">74LVC541</text>
<text x="51.3" y="54.2">GND</text>
<text x="56.9" y="58">A0</text>
<text x="64.4" y="59.5" transform="rotate(-90 64.4 59.5)">VCC</text>
<text x="67.6" y="58">Y0</text>
<text x="56.9" y="60.6">A1</text>
<text x="56.9" y="63.1">A2</text>
<text x="56.9" y="65.6">A3</text>
<text x="67.6" y="65.6">Y3</text>
<text x="67.6" y="63.1">Y2</text>
<text x="67.6" y="60.6">Y1</text>
<text x="56.9" y="68.2">A4</text>
<text x="56.9" y="70.7">A5</text>
<text x="67.6" y="70.7">Y5</text>
<text x="67.6" y="68.2">Y4</text>
<text x="56.9" y="73.3">A6</text>
<text x="56.9" y="75.8">A7</text>
<text x="67.6" y="75.8">Y7</text>
<text x="67.6" y="73.3">Y6</text>
<text x="56.9" y="80.9">G1</text>
<text x="56.9" y="83.4">G2</text>
<text x="64.4" y="84.1" transform="rotate(-90 64.4 84.1)">GND</text>
<text x="61.5" y="97.4">GND</text>
<text x="248.2" y="97.4">+5V</text>
<text x="54.1" y="105">100nF</text>
<text x="55.8" y="102.5">C2</text>
<text x="60.6" y="102.5">+3.3V</text>
<text x="218.1" y="107.5">PicoW</text>
<text x="219.6" y="105">U8</text>
<text x="254" y="107.5">Q1</text>
<text x="51.3" y="112.6">GND</text>
<text x="65.7" y="108.8">U2</text>
<text x="65.7" y="111.4">74LVC541</text>
<text x="206.8" y="112.6">GPIO0</text>
<text x="230.1" y="112.6">VBUS</text>
<text x="254" y="110.1">DMG2305UX</text>
<text x="56.9" y="116.4">A0</text>
<text x="56.9" y="119">A1</text>
<text x="64.4" y="117.9" transform="rotate(-90 64.4 117.9)">VCC</text>
<text x="67.6" y="119">Y1</text>
<text x="67.6" y="116.4">Y0</text>
<text x="206.8" y="115.2">GPIO1</text>
<text x="206.8" y="117.7">GND</text>
<text x="230.4" y="115.2">VSYS</text>
<text x="231.1" y="117.7">GND</text>
<text x="253.6" y="117.7">+3.3V</text>
<text x="255.3" y="115.2">PWR_FLAG</text>
<text x="56.9" y="121.5">A2</text>
<text x="56.9" y="124.1">A3</text>
<text x="67.6" y="124.1">Y3</text>
<text x="67.6" y="121.5">Y2</text>
<text x="206.8" y="120.2">GPIO2</text>
<text x="206.8" y="122.8">GPIO3</text>
<text x="206.8" y="125.3">GPIO4</text>
<text x="225.8" y="125.3">ADC_VREF</text>
<text x="228" y="120.2">3V3_EN</text>
<text x="231.5" y="122.8">3V3</text>
<text x="56.9" y="126.6">A4</text>
<text x="56.9" y="129.1">A5</text>
<text x="56.9" y="131.7">A6</text>
<text x="67.6" y="131.7">Y6</text>
<text x="67.6" y="129.1">Y5</text>
<text x="67.6" y="126.6">Y4</text>
<text x="206.8" y="127.9">GPIO5</text>
<text x="206.8" y="130.4">GND</text>
<text x="222.3" y="127.9">GPIO28_ADC2</text>
<text x="230" y="130.4">AGND</text>
<text x="260.9" y="130.4">SW1</text>
<text x="56.9" y="134.2">A7</text>
<text x="67.6" y="134.2">Y7</text>
<text x="206.8" y="135.5">GPIO7</text>
<text x="206.8" y="132.9">GPIO6</text>
<text x="222.3" y="135.5">GPIO26_ADC0</text>
<text x="222.3" y="132.9">GPIO27_ADC1</text>
<text x="259.9" y="132.9">RESET</text>
<text x="56.9" y="139.3">G1</text>
<text x="56.9" y="141.8">G2</text>
<text x="64.4" y="142.5" transform="rotate(-90 64.4 142.5)">GND</text>
<text x="206.8" y="138">GPIO8</text>
<text x="206.8" y="140.6">GPIO9</text>
<text x="206.8" y="143.1">GND</text>
<text x="228.1" y="140.6">GPIO22</text>
<text x="231.1" y="138">RUN</text>
<text x="231.1" y="143.1">GND</text>
<text x="206.8" y="145.6">GPIO10</text>
<text x="206.8" y="148.2">GPIO11</text>
<text x="228.1" y="148.2">GPIO20</text>
<text x="228.1" y="145.6">GPIO21</text>
<text x="268.5" y="144.4">GND</text>
<text x="61.5" y="155.8">GND</text>
<text x="206.8" y="150.7">GPIO12</text>
<text x="206.8" y="153.3">GPIO13</text>
<text x="206.8" y="155.8">GND</text>
<text x="228.1" y="153.3">GPIO18</text>
<text x="228.1" y="150.7">GPIO19</text>
<text x="231.1" y="155.8">GND</text>
<text x="55.8" y="160.9">C3</text>
<text x="60.6" y="160.9">+3.3V</text>
<text x="206.8" y="158.3">GPIO14</text>
<text x="206.8" y="160.9">GPIO15</text>
<text x="228.1" y="160.9">GPIO16</text>
<text x="228.1" y="158.3">GPIO17</text>
<text x="54.1" y="163.4">100nF</text>
<text x="65.7" y="167.2">U3</text>
<text x="198.6" y="167.2">GND</text>
<text x="239.3" y="167.2">GND</text>
<text x="51.3" y="171">GND</text>
<text x="65.7" y="169.8">74LVC245</text>
<text x="56.9" y="174.9">A0</text>
<text x="56.9" y="177.4">A1</text>
<text x="56.9" y="179.9">A2</text>
<text x="64.4" y="176.3" transform="rotate(-90 64.4 176.3)">VCC</text>
<text x="67.4" y="179.9">B2</text>
<text x="67.4" y="177.4">B1</text>
<text x="67.4" y="174.9">B0</text>
<text x="56.9" y="182.5">A3</text>
<text x="56.9" y="185">A4</text>
<text x="67.4" y="185">B4</text>
<text x="67.4" y="182.5">B3</text>
<text x="56.9" y="187.6">A5</text>
<text x="56.9" y="190.1">A6</text>
<text x="67.4" y="190.1">B6</text>
<text x="67.4" y="187.6">B5</text>
<text x="56.9" y="197.7">A-&gt;B</text>
<text x="56.9" y="192.6">A7</text>
<text x="67.4" y="192.6">B7</text>
<text x="56.9" y="200.3">CE</text>
<text x="64.4" y="200.9" transform="rotate(-90 64.4 200.9)">GND</text>
<text x="61.5" y="213">GND</text>
<text x="51.6" y="230.7">100nF</text>
<text x="53.3" y="228.2">C4</text>
<text x="58" y="228.2">+3.3V</text>
<text x="48.8" y="238.4">GND</text>
<text x="64.7" y="239.6">U4</text>
<text x="61.8" y="243.1" transform="rotate(-90 61.8 243.1)">VCC</text>
<text x="61.8" y="248.4" transform="rotate(-90 61.8 248.4)">GND</text>
<text x="63.1" y="251.1">74LVC1G04</text>
<text x="110" y="251.1">100nF</text>
<text x="81.2" y="256.1">C6</text>
<text x="86" y="256.1">+3.3V</text>
<text x="120.7" y="256.1">U7</text>
<text x="58.9" y="259.9">GND</text>
<text x="70.4" y="261.2">+5V</text>
<text x="79.5" y="258.7">100nF</text>
<text x="107.2" y="258.7">GND</text>
<text x="120.2" y="262.1" transform="rotate(-90 120.2 262.1)">VCC</text>
<text x="58.5" y="268.8">J1</text>
<text x="67.2" y="267.6">3K3</text>
<text x="76.7" y="266.3">GND</text>
<text x="91.3" y="265">U6</text>
<text x="67.3" y="270.1">R1</text>
<text x="89.8" y="271" transform="rotate(-90 89.8 271)">VCC</text>
<text x="120.2" y="270" transform="rotate(-90 120.2 270)">GND</text>
<text x="120.7" y="273.9">74LVC1G27</text>
<text x="89.8" y="276.4" transform="rotate(-90 89.8 276.4)">GND</text>
<text x="91.1" y="280.3">74LVC1G38</text>
<text x="117.3" y="280.3">GND</text>
<text x="86.9" y="287.9">GND</text>
<text x="165.6" y="306.9">+5V</text>
<text x="172.3" y="307.1" transform="rotate(-90 172.3 307.1)">PWR_FLAG</text>
<text x="176.5" y="314.6">C8</text>
<text x="176.5" y="317.1">100nF</text>
<text x="188" y="314.1">C9</text>
<text x="188" y="316.7">100uF</text>
<text x="37.3" y="319.6">PWR_FLAG</text>
<text x="59.3" y="323.9" transform="rotate(-90 59.3 323.9)">GND</text>
<text x="66.9" y="322.5" transform="rotate(-90 66.9 322.5)">K6</text>
<text x="72" y="322.5" transform="rotate(-90 72 322.5)">R0</text>
<text x="74.5" y="323.6" transform="rotate(-90 74.5 323.6)">~{RDY}</text>
<text x="77.1" y="323.2" transform="rotate(-90 77.1 323.2)">~{IRQ}</text>
<text x="79.6" y="323.4" transform="rotate(-90 79.6 323.4)">~{NMI}</text>
<text x="82.1" y="323.6" transform="rotate(-90 82.1 323.6)">~{RES}</text>
<text x="84.7" y="323.4" transform="rotate(-90 84.7 323.4)">SST</text>
<text x="99.9" y="323.5" transform="rotate(-90 99.9 323.5)">A15</text>
<text x="102.5" y="323.5" transform="rotate(-90 102.5 323.5)">A14</text>
<text x="105" y="323.5" transform="rotate(-90 105 323.5)">A13</text>
<text x="107.5" y="323.5" transform="rotate(-90 107.5 323.5)">A12</text>
<text x="110.1" y="323.5" transform="rotate(-90 110.1 323.5)">A11</text>
<text x="112.6" y="323.5" transform="rotate(-90 112.6 323.5)">A10</text>
<text x="115.2" y="322.3" transform="rotate(-90 115.2 322.3)">A9</text>
<text x="117.7" y="322.3" transform="rotate(-90 117.7 322.3)">A8</text>
<text x="120.2" y="322.3" transform="rotate(-90 120.2 322.3)">A7</text>
<text x="122.8" y="322.3" transform="rotate(-90 122.8 322.3)">A6</text>
<text x="125.3" y="322.3" transform="rotate(-90 125.3 322.3)">A5</text>
<text x="127.9" y="322.3" transform="rotate(-90 127.9 322.3)">A4</text>
<text x="130.4" y="322.3" transform="rotate(-90 130.4 322.3)">A3</text>
<text x="132.9" y="322.3" transform="rotate(-90 132.9 322.3)">A2</text>
<text x="135.5" y="322.3" transform="rotate(-90 135.5 322.3)">A1</text>
<text x="138" y="322.3" transform="rotate(-90 138 322.3)">A0</text>
<text x="140.6" y="322.5" transform="rotate(-90 140.6 322.5)">D7</text>
<text x="143.1" y="322.5" transform="rotate(-90 143.1 322.5)">D6</text>
<text x="145.6" y="322.5" transform="rotate(-90 145.6 322.5)">D5</text>
<text x="148.2" y="322.5" transform="rotate(-90 148.2 322.5)">D4</text>
<text x="150.7" y="322.5" transform="rotate(-90 150.7 322.5)">D3</text>
<text x="153.3" y="322.5" transform="rotate(-90 153.3 322.5)">D2</text>
<text x="155.8" y="322.5" transform="rotate(-90 155.8 322.5)">D1</text>
<text x="158.3" y="322.5" transform="rotate(-90 158.3 322.5)">D0</text>
<text x="163.4" y="322.5" transform="rotate(-90 163.4 322.5)">K7</text>
<text x="168.5" y="323.9" transform="rotate(-90 168.5 323.9)">+5V</text>
<text x="50" y="326">GND</text>
<text x="61.8" y="329.8" transform="rotate(-90 61.8 329.8)">+16V_RAW</text>
<text x="69.4" y="324.9" transform="rotate(-90 69.4 324.9)">SYNC</text>
<text x="87.2" y="326.5" transform="rotate(-90 87.2 326.5)">RAMRW</text>
<text x="89.8" y="324" transform="rotate(-90 89.8 324)">~{R}/W</text>
<text x="92.3" y="324" transform="rotate(-90 92.3 324)">R/~{W}</text>
<text x="183.4" y="324.7">GND</text>
<text x="160.9" y="335.4" transform="rotate(-90 160.9 335.4)">~{DECODE_ENABLE}</text>
<text x="166" y="330.5" transform="rotate(-90 166 330.5)">+7.5V_RAW</text>
<text x="107.4" y="341.2">EDGE_CONN</text>
<text x="111.8" y="338.7">J3</text>
</g>
<g font-size="1.8" fill="#a90000">
<text x="63.2" y="53.4" transform="rotate(-90 63.2 53.4)">20</text>
<text x="52.6" y="56.9">2</text>
<text x="52.6" y="59.4">3</text>
<text x="72.3" y="59.4">17</text>
<text x="72.3" y="56.9">18</text>
<text x="52.6" y="62">4</text>
<text x="52.6" y="64.5">5</text>
<text x="72.3" y="64.5">15</text>
<text x="72.3" y="62">16</text>
<text x="52.6" y="67.1">6</text>
<text x="52.6" y="69.6">7</text>
<text x="72.3" y="69.6">13</text>
<text x="72.3" y="67.1">14</text>
<text x="52.6" y="72.1">8</text>
<text x="52.6" y="74.7">9</text>
<text x="72.3" y="74.7">11</text>
<text x="72.3" y="72.1">12</text>
<text x="52" y="82.3">19</text>
<text x="52.6" y="79.8">1</text>
<text x="63.2" y="88.9" transform="rotate(-90 63.2 88.9)">10</text>
<text x="243.1" y="107.7">1</text>
<text x="249.9" y="104.8" transform="rotate(-90 249.9 104.8)">3</text>
<text x="63.2" y="111.8" transform="rotate(-90 63.2 111.8)">20</text>
<text x="203.8" y="111.5">1</text>
<text x="236.2" y="111.5">40</text>
<text x="249.9" y="112.5" transform="rotate(-90 249.9 112.5)">2</text>
<text x="52.6" y="115.3">2</text>
<text x="52.6" y="117.9">3</text>
<text x="72.3" y="117.9">17</text>
<text x="72.3" y="115.3">18</text>
<text x="203.8" y="114">2</text>
<text x="203.8" y="116.6">3</text>
<text x="203.8" y="119.1">4</text>
<text x="236.2" y="119.1">37</text>
<text x="236.2" y="116.6">38</text>
<text x="236.2" y="114">39</text>
<text x="52.6" y="120.4">4</text>
<text x="52.6" y="122.9">5</text>
<text x="52.6" y="125.5">6</text>
<text x="72.3" y="125.5">14</text>
<text x="72.3" y="122.9">15</text>
<text x="72.3" y="120.4">16</text>
<text x="203.8" y="121.7">5</text>
<text x="203.8" y="124.2">6</text>
<text x="236.2" y="124.2">35</text>
<text x="236.2" y="121.7">36</text>
<text x="52.6" y="128">7</text>
<text x="52.6" y="130.6">8</text>
<text x="72.3" y="130.6">12</text>
<text x="72.3" y="128">13</text>
<text x="203.8" y="126.7">7</text>
<text x="203.8" y="129.3">8</text>
<text x="203.8" y="131.8">9</text>
<text x="236.2" y="131.8">32</text>
<text x="236.2" y="129.3">33</text>
<text x="236.2" y="126.7">34</text>
<text x="52.6" y="133.1">9</text>
<text x="72.3" y="133.1">11</text>
<text x="203.2" y="134.4">10</text>
<text x="203.2" y="136.9">11</text>
<text x="236.2" y="136.9">30</text>
<text x="236.2" y="134.4">31</text>
<text x="52" y="140.7">19</text>
<text x="52.6" y="138.2">1</text>
<text x="203.2" y="139.4">12</text>
<text x="203.2" y="142">13</text>
<text x="236.2" y="142">28</text>
<text x="236.2" y="139.4">29</text>
<text x="63.2" y="147.4" transform="rotate(-90 63.2 147.4)">10</text>
<text x="203.2" y="144.5">14</text>
<text x="203.2" y="147.1">15</text>
<text x="203.2" y="149.6">16</text>
<text x="236.2" y="149.6">25</text>
<text x="236.2" y="147.1">26</text>
<text x="236.2" y="144.5">27</text>
<text x="203.2" y="152.1">17</text>
<text x="203.2" y="154.7">18</text>
<text x="236.2" y="154.7">23</text>
<text x="236.2" y="152.1">24</text>
<text x="203.2" y="157.2">19</text>
<text x="203.2" y="159.8">20</text>
<text x="236.2" y="159.8">21</text>
<text x="236.2" y="157.2">22</text>
<text x="52.6" y="173.7">2</text>
<text x="63.2" y="170.2" transform="rotate(-90 63.2 170.2)">20</text>
<text x="72.3" y="173.7">18</text>
<text x="52.6" y="176.3">3</text>
<text x="52.6" y="178.8">4</text>
<text x="72.3" y="178.8">16</text>
<text x="72.3" y="176.3">17</text>
<text x="52.6" y="181.4">5</text>
<text x="52.6" y="183.9">6</text>
<text x="72.3" y="183.9">14</text>
<text x="72.3" y="181.4">15</text>
<text x="52.6" y="186.4">7</text>
<text x="52.6" y="189">8</text>
<text x="52.6" y="191.5">9</text>
<text x="72.3" y="191.5">11</text>
<text x="72.3" y="189">12</text>
<text x="72.3" y="186.4">13</text>
<text x="52.6" y="196.6">1</text>
<text x="52" y="199.1">19</text>
<text x="63.2" y="205.8" transform="rotate(-90 63.2 205.8)">10</text>
<text x="60.7" y="236.9" transform="rotate(-90 60.7 236.9)">5</text>
<text x="53.9" y="243.6">2</text>
<text x="74.2" y="243.6">4</text>
<text x="60.7" y="252.2" transform="rotate(-90 60.7 252.2)">3</text>
<text x="119.1" y="256.6" transform="rotate(-90 119.1 256.6)">5</text>
<text x="109.1" y="263.9">4</text>
<text x="127.8" y="263.9">1</text>
<text x="128.5" y="258.8">6</text>
<text x="88.6" y="264.9" transform="rotate(-90 88.6 264.9)">5</text>
<text x="99.6" y="269">1</text>
<text x="128.5" y="269">3</text>
<text x="63.4" y="271.5">2</text>
<text x="79.3" y="271.5">4</text>
<text x="99.6" y="274.1">2</text>
<text x="119.1" y="273.1" transform="rotate(-90 119.1 273.1)">2</text>
<text x="88.6" y="280.1" transform="rotate(-90 88.6 280.1)">3</text>
<text x="60.7" y="317.6" transform="rotate(-90 60.7 317.6)">X</text>
<text x="63.2" y="317.6" transform="rotate(-90 63.2 317.6)">3</text>
<text x="68.3" y="317.6" transform="rotate(-90 68.3 317.6)">1</text>
<text x="70.9" y="317.6" transform="rotate(-90 70.9 317.6)">5</text>
<text x="73.4" y="317.6" transform="rotate(-90 73.4 317.6)">2</text>
<text x="75.9" y="317.6" transform="rotate(-90 75.9 317.6)">4</text>
<text x="78.5" y="317.6" transform="rotate(-90 78.5 317.6)">6</text>
<text x="81" y="317.6" transform="rotate(-90 81 317.6)">7</text>
<text x="86.1" y="317.6" transform="rotate(-90 86.1 317.6)">Z</text>
<text x="88.6" y="317.7" transform="rotate(-90 88.6 317.7)">W</text>
<text x="91.2" y="317.5" transform="rotate(-90 91.2 317.5)">V</text>
<text x="93.7" y="317.5" transform="rotate(-90 93.7 317.5)">Y</text>
<text x="96.3" y="317.6" transform="rotate(-90 96.3 317.6)">U</text>
<text x="98.8" y="317.5" transform="rotate(-90 98.8 317.5)">T</text>
<text x="101.3" y="317.6" transform="rotate(-90 101.3 317.6)">S</text>
<text x="103.9" y="317.6" transform="rotate(-90 103.9 317.6)">R</text>
<text x="106.4" y="317.6" transform="rotate(-90 106.4 317.6)">P</text>
<text x="109" y="317.6" transform="rotate(-90 109 317.6)">N</text>
<text x="111.5" y="317.7" transform="rotate(-90 111.5 317.7)">M</text>
<text x="114" y="317.5" transform="rotate(-90 114 317.5)">L</text>
<text x="116.6" y="317.6" transform="rotate(-90 116.6 317.6)">K</text>
<text x="119.1" y="317.5" transform="rotate(-90 119.1 317.5)">J</text>
<text x="121.7" y="317.6" transform="rotate(-90 121.7 317.6)">H</text>
<text x="124.2" y="317.5" transform="rotate(-90 124.2 317.5)">F</text>
<text x="126.7" y="317.5" transform="rotate(-90 126.7 317.5)">E</text>
<text x="129.3" y="317.6" transform="rotate(-90 129.3 317.6)">D</text>
<text x="131.8" y="317.6" transform="rotate(-90 131.8 317.6)">C</text>
<text x="134.4" y="317.6" transform="rotate(-90 134.4 317.6)">B</text>
<text x="136.9" y="317.5" transform="rotate(-90 136.9 317.5)">A</text>
<text x="139.4" y="317.6" transform="rotate(-90 139.4 317.6)">8</text>
<text x="142" y="317.6" transform="rotate(-90 142 317.6)">9</text>
<text x="58.2" y="318.2" transform="rotate(-90 58.2 318.2)">22</text>
<text x="65.8" y="318.2" transform="rotate(-90 65.8 318.2)">16</text>
<text x="83.6" y="318.2" transform="rotate(-90 83.6 318.2)">17</text>
<text x="144.5" y="318.2" transform="rotate(-90 144.5 318.2)">10</text>
<text x="147.1" y="318.2" transform="rotate(-90 147.1 318.2)">11</text>
<text x="149.6" y="318.2" transform="rotate(-90 149.6 318.2)">12</text>
<text x="152.1" y="318.2" transform="rotate(-90 152.1 318.2)">13</text>
<text x="154.7" y="318.2" transform="rotate(-90 154.7 318.2)">14</text>
<text x="157.2" y="318.2" transform="rotate(-90 157.2 318.2)">15</text>
<text x="159.8" y="318.2" transform="rotate(-90 159.8 318.2)">20</text>
<text x="162.3" y="318.2" transform="rotate(-90 162.3 318.2)">19</text>
<text x="164.8" y="318.2" transform="rotate(-90 164.8 318.2)">18</text>
<text x="167.4" y="318.2" transform="rotate(-90 167.4 318.2)">21</text>
</g>
<g font-size="1.8" fill="#0f0f0f">
<text x="45.7" y="56.8">AB0</text>
<text x="45.7" y="59.3">AB1</text>
<text x="135.9" y="59.3">A1</text>
<text x="135.9" y="56.8">A0</text>
<text x="45.7" y="61.9">AB2</text>
<text x="45.7" y="64.4">AB3</text>
<text x="135.9" y="61.9">A2</text>
<text x="135.9" y="64.4">A3</text>
<text x="45.7" y="67">AB4</text>
<text x="45.7" y="69.5">AB5</text>
<text x="135.9" y="67">A4</text>
<text x="135.9" y="69.5">A5</text>
<text x="45.7" y="74.6">AB7</text>
<text x="45.7" y="72">AB6</text>
<text x="135.9" y="72">A6</text>
<text x="135.9" y="74.6">A7</text>
<text x="193" y="111.4">A0</text>
<text x="193" y="113.9">A1</text>
<text x="45.7" y="117.8">AB9</text>
<text x="45.7" y="115.2">AB8</text>
<text x="135.9" y="115.2">A8</text>
<text x="135.9" y="117.8">A9</text>
<text x="193" y="119">A2</text>
<text x="45.7" y="122.8">AB11</text>
<text x="45.7" y="120.3">AB10</text>
<text x="45.7" y="125.4">AB12</text>
<text x="134.7" y="125.4">A12</text>
<text x="134.7" y="120.3">A10</text>
<text x="134.7" y="122.8">A11</text>
<text x="193" y="121.6">A3</text>
<text x="193" y="124.1">A4</text>
<text x="45.7" y="127.9">AB13</text>
<text x="45.7" y="130.5">AB14</text>
<text x="134.7" y="130.5">A14</text>
<text x="134.7" y="127.9">A13</text>
<text x="193" y="126.6">A5</text>
<text x="193" y="131.7">A6</text>
<text x="244.1" y="126.6">~{R}/W'</text>
<text x="246.2" y="131.7">D0</text>
<text x="45.7" y="133">AB15</text>
<text x="134.7" y="133">A15</text>
<text x="193" y="136.8">A8</text>
<text x="193" y="134.3">A7</text>
<text x="246.2" y="134.3">D1</text>
<text x="193" y="139.3">A9</text>
<text x="246.2" y="139.3">D2</text>
<text x="193" y="149.5">A12</text>
<text x="193" y="147">A11</text>
<text x="193" y="144.4">A10</text>
<text x="246.2" y="144.4">D3</text>
<text x="246.2" y="147">D4</text>
<text x="246.2" y="149.5">D5</text>
<text x="193" y="152">A13</text>
<text x="246.2" y="152">D6</text>
<text x="193" y="157.1">A14</text>
<text x="193" y="159.7">A15</text>
<text x="246.2" y="157.1">D7</text>
<text x="246.3" y="159.7">~{CE}</text>
<text x="45.7" y="173.6">DB7</text>
<text x="135.7" y="173.6">D7</text>
<text x="45.7" y="176.2">DB6</text>
<text x="45.7" y="178.7">DB5</text>
<text x="135.7" y="176.2">D6</text>
<text x="135.7" y="178.7">D5</text>
<text x="45.7" y="183.8">DB3</text>
<text x="45.7" y="181.3">DB4</text>
<text x="135.7" y="183.8">D3</text>
<text x="135.7" y="181.3">D4</text>
<text x="45.7" y="186.3">DB2</text>
<text x="45.7" y="191.4">DB0</text>
<text x="45.7" y="188.9">DB1</text>
<text x="135.7" y="186.3">D2</text>
<text x="135.7" y="188.9">D1</text>
<text x="135.7" y="191.4">D0</text>
<text x="45.7" y="196.5">~{R}/W</text>
<text x="135.8" y="214.3">~{CE}</text>
<text x="45.7" y="243.5">R/~{W}</text>
<text x="133.6" y="243.5">~{R}/W'</text>
<text x="134.7" y="263.8">A14</text>
<text x="134.7" y="258.7">A13</text>
<text x="134.7" y="268.9">A15</text>
<text x="45.7" y="271.4">~{DECEN} 1</text>
<text x="135.8" y="282.9">~{CE}</text>
<text x="88.6" y="311.6" transform="rotate(-90 88.6 311.6)">~{R}/W</text>
<text x="91.1" y="311.6" transform="rotate(-90 91.1 311.6)">R/~{W}</text>
<text x="114" y="311.1" transform="rotate(-90 114 311.1)">AB9</text>
<text x="116.5" y="311.1" transform="rotate(-90 116.5 311.1)">AB8</text>
<text x="119" y="311.1" transform="rotate(-90 119 311.1)">AB7</text>
<text x="121.6" y="311.1" transform="rotate(-90 121.6 311.1)">AB6</text>
<text x="124.1" y="311.1" transform="rotate(-90 124.1 311.1)">AB5</text>
<text x="126.7" y="311.1" transform="rotate(-90 126.7 311.1)">AB4</text>
<text x="129.2" y="311.1" transform="rotate(-90 129.2 311.1)">AB3</text>
<text x="131.7" y="311.1" transform="rotate(-90 131.7 311.1)">AB2</text>
<text x="134.3" y="311.1" transform="rotate(-90 134.3 311.1)">AB1</text>
<text x="136.8" y="311.1" transform="rotate(-90 136.8 311.1)">AB0</text>
<text x="139.4" y="311.3" transform="rotate(-90 139.4 311.3)">DB7</text>
<text x="141.9" y="311.3" transform="rotate(-90 141.9 311.3)">DB6</text>
<text x="144.4" y="311.3" transform="rotate(-90 144.4 311.3)">DB5</text>
<text x="147" y="311.3" transform="rotate(-90 147 311.3)">DB4</text>
<text x="149.5" y="311.3" transform="rotate(-90 149.5 311.3)">DB3</text>
<text x="152.1" y="311.3" transform="rotate(-90 152.1 311.3)">DB2</text>
<text x="154.6" y="311.3" transform="rotate(-90 154.6 311.3)">DB1</text>
<text x="157.1" y="311.3" transform="rotate(-90 157.1 311.3)">DB0</text>
<text x="98.7" y="312.3" transform="rotate(-90 98.7 312.3)">AB15</text>
<text x="101.3" y="312.3" transform="rotate(-90 101.3 312.3)">AB14</text>
<text x="103.8" y="312.3" transform="rotate(-90 103.8 312.3)">AB13</text>
<text x="106.3" y="312.3" transform="rotate(-90 106.3 312.3)">AB12</text>
<text x="108.9" y="312.3" transform="rotate(-90 108.9 312.3)">AB11</text>
<text x="111.4" y="312.3" transform="rotate(-90 111.4 312.3)">AB10</text>
<text x="159.7" y="313.7" transform="rotate(-90 159.7 313.7)">~{DECEN}</text>
</g>
<g font-size="1.8" fill="#000084">
<text x="152.4" y="58.1">{A[0..15]</text>
<text x="162" y="58.1">D[0..7]</text>
<text x="173.5" y="58.1">~{CE}</text>
<text x="177.1" y="58.1">~{R}/W'}</text>
<text x="47" y="304.5">{AB[0..15]</text>
<text x="57.9" y="304.5">DB[0..7]</text>
<text x="66.9" y="304.5">~{R}/WR/~{W}~{DECEN}}</text>
</g>
</svg>
